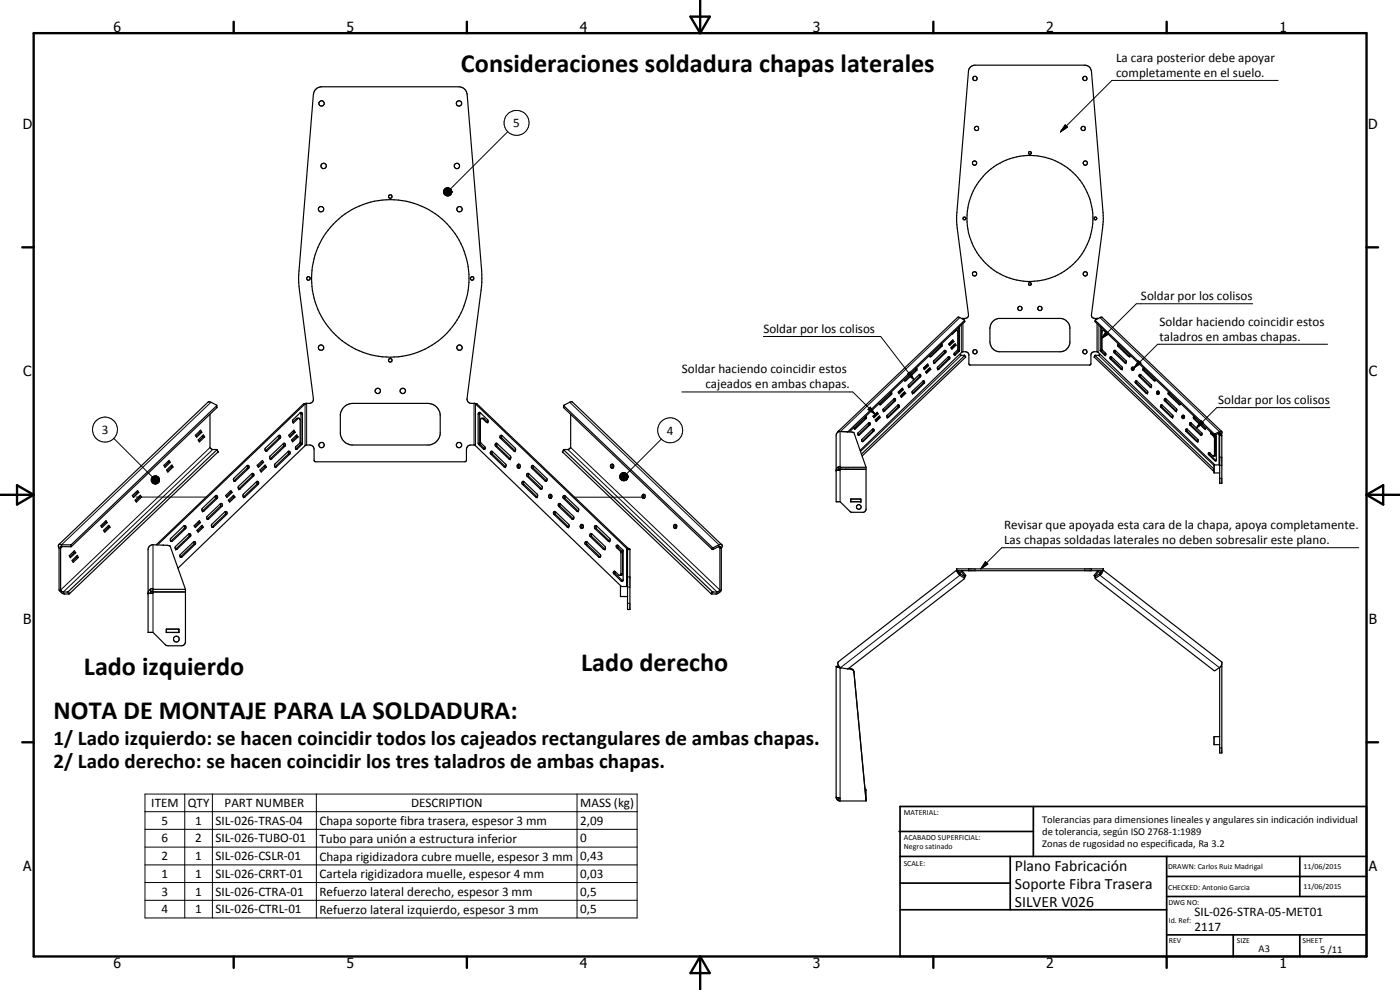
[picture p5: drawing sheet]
<svg xmlns="http://www.w3.org/2000/svg" width="420mm" height="297mm" viewBox="0 0 420 297" stroke-linecap="round" stroke-linejoin="round" font-family="sans-serif">
<g fill="none" stroke="#000" stroke-width=".3">
<path d="M152.4 39.5l-17.2 17.2M319.7 37.5l.7 .6-2.1 1.5zM383.6 24.1h-49.9l-15.4 15.5M133.1 57.4l2.5 .2-2.5 .1zM133.1 57.7l2.5-.1-2.5 .4zM133.1 57.6h2.5M133.1 57.1l2.5 .5-2.5-.2zM133.1 58l2.5-.4-2.3 .6zM133.3 56.9l2.3 .7-2.5-.5zM133.3 58.2l2.3-.6-2.2 .8zM133.4 56.7l.2-.2 2 1.1zM133.4 56.7l2.2 .9-2.3-.7z"/>
<path d="M133.4 58.4l2.2-.8-2 1zM133.6 56.5l.3-.1 1.7 1.2zM133.6 58.6l2-1-1.7 1.1zM133.9 56.4l.2-.1 1.5 1.3zM133.9 58.7l1.7-1.1-1.5 1.2zM134.1 56.3h.3l1.2 1.3zM134.1 58.8l1.5-1.2-1.2 1.2zM134.4 56.3l1.2 1.3zM134.7 56.4l.9 1.2zM134.9 56.5l.7 1.1zM135.2 56.6l.4 1zM135.3 56.8l.3 .8z"/>
<path d="M135.5 57l.1 .6zM135.6 57.6l-.9 1.2h-.3zM135.6 57.6l-.9 1.2zM135.6 57.6l-.7 1.1zM135.6 57.6l-.4 .9zM135.6 57.6l-.3 .7zM135.6 57.6l-.1 .5zM135.6 57.6l-.1 .2zM286.8 99.2h.1M287.9 98.1h.1M288.1 95.3l-35.8 34.2M288.6 97.4v8.3"/>
<path d="M289 95.5v.3M289 97.1v8.4M289.4 96.2l.1 .4M328.7 96.2v.4M329.2 95.5v.3M329.2 97.1v8.4M329.6 97.4v8.3M330.1 95.3l35.9 34.2-.1 .4M330.2 98.1h.1M331.2 99.2h.2M332 99.5l.7 .7-2.2 1.4zM376 91.1h-35l-10.5 10.5"/>
<path d="M204.6 117.6h51.3l6.7 6.7M229.1 101h35.2l10 12.9M267.2 118.4h.3M271.6 114.2h.3M272.4 112.3l.7-.7 1.2 2.3zM272.7 116.1h.4M273.8 118h.4M274.7 111.1h.4M275.9 113.1h.4M277 115h.4M279.1 106.9h.4M280.3 108.8h.4"/>
<path d="M281.4 110.7h.4M282.3 103.9h.3M283.4 105.8h.4M284.6 107.7h.3M286.4 106.5h.4M287.5 105.4h.4M287.6 105.1h.4M288.5 106.6l-30.2 28.9M289.5 106.7l.3 .5M328.7 106.7l-.2 .5M329.7 106.6l34.7 33.1M330.2 105.1h.3"/>
<path d="M330.3 105.4h.4M331.4 106.5h.4M332.1 100h.2M333.2 107.7h.4M334.4 105.8h.4M335.5 103.9h.4M336.4 110.7h.4M337.5 108.8h.4M338.7 106.9h.3M340.8 115h.4M341.7 108.3l.7 .7-2.1 1.4zM342 113.1h.3"/>
<path d="M343.1 111.1h.4M343.9 118h.4M345.1 116.1h.4M346.2 114.2h.4M350.7 118.4h.4M398.4 103.3h-51l-7.1 7.1M34.2 131.5l11.6 11.6M63 134.3l-44.8 42.7M63.3 120.7l-44.8 42.7M63.8 134.9l-44.8 42.7 .4 .6M65 121.8l.1 .5M65.1 135l.3 .6"/>
<path d="M79.7 135.3h.5M81.1 137.7h.5M83.6 131.5h.5M85 133.9h.5M86.5 136.3h.4M88.8 134.7h.4M89 125.6h.4M90.1 133.4h.5M90.3 133h.5M90.3 124.2h.5M91.6 121.2v12.5M92 121v12.5"/>
<path d="M142.3 121v12.5M142.7 121.2v12.5M143.5 133h.5M143.5 124.2h.5M143.7 133.4h.4M144.8 125.6h.5M145.1 134.7h.4M146 126.7h.4M147.3 136.3h.5M148.7 133.9h.5M150.2 131.5h.5M152.7 137.7h.5"/>
<path d="M154.1 135.3h.5M169.2 135l-.3 .6M169.2 121.8v.5M170.4 134.9l44.8 42.7-.3 .6M171 120.7l44.8 42.7-.1 .6M171.3 134.3l44.8 42.7M198.5 131.7l-10.4 10.5M252.1 129.5v10.5M252.2 129.5h.1M252.3 129.5l2.1 .1M254.4 129.5v.1M254.4 129.6h.1"/>
<path d="M254.5 129.5v.1M256.4 128.6h.4M257.6 130.5h.3M258.7 132.5h.4M259.6 125.6h.3M260.5 122.9l.7-.7 1.4 2.1zM260.7 127.5h.4M261.2 122.2l1.4 2.1-2.1-1.4zM261.9 129.4h.3M264 121.4h.4M265.1 123.3h.4M266.3 125.2h.3"/>
<path d="M268.3 120.3h.4M269.4 122.2h.4M348.4 122.2h.4M349.5 120.3h.4M351.6 125.2h.3M352.7 123.3h.3M353.9 121.4h.3M355.9 129.4h.4M357.1 127.5h.4M358.2 125.6h.4M359.1 132.5h.4M360.2 130.5h.4"/>
<path d="M360.5 126.2l.7 .8-2.1 1.4zM361.4 128.6h.4M362.7 136.4h.4M363.5 130.2h.3M364.4 131.1h.3M364.4 130.1l-.1 .5M364.5 136.4h.3M364.5 131.4h.3M364.5 138.2h.4M364.6 130.2v.4M365.8 130l.4 .3M365.8 130.3v9.2"/>
<path d="M366 139.6h.7M366 137.2h.7M399.1 122.3h-33.9l-6.1 6.1M40.9 149.1h20.9M45.4 143.9l2.5 .1-2.5 .1zM45.4 144.1l2.5-.1-2.5 .4zM45.4 144h2.5M45.4 143.6l2.5 .4-2.5-.1zM45.4 144.4l2.5-.4-2.4 .7zM45.5 143.4l2.4 .6-2.5-.4zM45.5 144.7l2.4-.7-2.2 .9zM45.7 143.1l.2-.1 2 1z"/>
<path d="M45.7 143.1l2.2 .9-2.4-.6zM45.7 144.9l2.2-.9-2 1zM45.9 143l.3-.2 1.7 1.2zM45.9 145l2-1-1.7 1.2zM46.2 142.8h.2l1.5 1.2zM46.2 145.2l1.7-1.2-1.5 1.2zM46.4 142.8l.3-.1 1.2 1.3zM46.4 145.2l1.5-1.2-1.2 1.2zM46.7 142.7l.2 .1 1 1.2zM46.9 142.8l1 1.2zM47.2 142.9l.7 1.1zM47.4 143l.5 1z"/>
<path d="M47.6 143.3l.3 .7zM47.7 143.5l.2 .5zM47.9 144l-1 1.2h-.2zM47.9 144l-1 1.2zM47.9 144l-.7 1.1zM47.9 144l-.5 .9zM47.9 144l-.3 .8zM47.9 144l-.2 .5zM47.9 144l-.1 .3zM55.2 158.6h.5M60.7 153.3h.5M62.2 155.7h.4"/>
<path d="M63.6 158.1h.5M64.3 149.1h.5M64.7 149.6h.5M66.1 151.9h.5M67.6 154.3h.4M70.2 144.3h.5M71.7 146.7h.4M73.1 149.1h.4M74.2 140.5h.4M75.6 142.9h.4M77 145.3h.5M82.5 140h.5"/>
<path d="M151.2 140h.5M156.8 145.3h.5M158.2 142.9h.5M159.6 140.5h.5M160.7 149.1h.5M162.1 146.7h.5M163.6 144.3h.4M166.2 154.3h.5M167.7 151.9h.4M169.1 149.6h.5M169.4 149.2h.6M170.2 158.1h.4"/>
<path d="M171.6 155.7h.5M172.4 149.2h21M173 153.3h.5M178.6 158.6h.4M186 142.9l2.5 .1-2.5 .2zM186 143.2l2.5-.2-2.5 .4zM186 143h2.5M186 142.6l2.5 .4-2.5-.1zM186 143.4l2.5-.4-2.4 .7zM186.1 142.4l2.4 .6-2.5-.4zM186.1 143.7l2.4-.7-2.2 .9zM186.3 142.2l.2-.2 2 1z"/>
<path d="M186.3 142.2l2.2 .8-2.4-.6zM186.3 143.9l2.2-.9-2 1.1zM186.5 142l.2-.1 1.8 1.1zM186.5 144.1l2-1.1-1.8 1.2zM186.7 141.9l.3-.1 1.5 1.2zM186.7 144.2l1.8-1.2-1.5 1.3zM187 141.8h.3l1.2 1.2zM187 144.3l1.5-1.3-1.2 1.3zM187.3 141.8l1.2 1.2zM187.5 141.9l1 1.1zM187.8 141.9l.7 1.1zM188 142.1l.5 .9z"/>
<path d="M188.2 142.3l.3 .7zM188.3 142.5l.2 .5zM188.5 143l-1 1.2-.2 .1zM188.5 143l-1 1.2zM188.5 143l-.7 1.1zM188.5 143l-.5 1zM188.5 143l-.3 .8zM188.5 143l-.2 .6zM188.5 143l-.1 .3zM251.6 140.8h.5M251.6 140.1l-.1 1M252.1 141.1v9.4"/>
<path d="M252.7 140.8h.1M253.9 140.8h.1M364.3 140.7l-.3 .5M364.4 141.1l-.1 .2M366 143.5h.7M18.7 164l-.5 .5M20.2 177.6l.4 .6M20.6 177.5l.3 .6M21.2 163.5v.5M21.4 163.4l.1 .6M45.2 176.7v1.3M45.3 177.6h.6"/>
<path d="M45.9 163.4v13.2M45.9 178v11.7M51.3 162.3h.5M52.7 164.8h.5M54.1 167.1h.5M56.7 161h.4M58.1 163.4h.4M175.7 163.4h.5M177.1 161h.5M179.7 167.1h.4M181 164.8h.6M182.5 162.3h.5"/>
<path d="M184.2 172.2h.5M185.1 164.3h.4M186.2 165.4h.4M186.3 172.1h.5M186.3 165.8h.5M186.4 174.3h.5M188 164.5v11.5M188.3 176.1h.7M188.3 173.1h.7M213.7 177.5l-.4 .6M213.8 164.3l-.1 .5M214 177.6l-.4 .6"/>
<path d="M214.1 164.3l-.1 .5M215.5 164l.6 .5M287.2 170.7v.5M288.2 172.1l-.1 .5-35.8 27.7M289.5 173l-.1 .4M289.8 172.6l-.3 .2M290.6 170.7v.5M292.6 170.7v.5M295.7 168.5l.7 .7-2.1 1.5zM325.5 170.7v.5M327.6 170.7v.5M328.5 172.6l.2 .2"/>
<path d="M328.7 173l.1 .4M330 172.1l.1 .5 35.9 27.7M331 170.7v.5M407.8 164.3h-107.2l-6.3 6.4M188.3 181h.7M252.1 200.3v39.1M252.2 200.3h.1M252.3 200.3l.2 .1M255.4 200.7v.1M256.3 201.5v.2M43.5 238.3h147.7v37.1h-147.7zM55.4 238.3v37.1"/>
<path d="M63.7 238.3v37.1M94.9 238.3v37.1M173.2 238.3v37.1M251.5 239.4l.1 .8M366 224.4h.7M43.5 243.5h147.7M43.5 248.8h147.7M43.5 254.2h147.7M43.5 259.5h147.7M43.5 264.8h147.7M43.5 270.1h147.7"/>
<circle cx="155" cy="36.9" r="3.7"/>
<circle cx="31.5" cy="128.9" r="3.7"/>
<circle cx="201.1" cy="129.1" r="3.8"/>
</g>
<g fill="none" stroke="#000" stroke-width=".35">
<path d="M286.8 99.1l.6 .3v5.5l-1 1v.6M287.1 99.1l-1.4 1.1M287.6 98.3v6.9l-1.2 1.3M288 98v7.2l-1.3 1.4-.3-.1M288.7 95.5l1.4-.1 .5-.5v-.5l-3.3-26-.2-3.7 3.5-43.3a2.01 2.01 0 0 1 1.7-1.8h33.6a2.11 2.11 0 0 1 1.7 1.8l3.5 44.2-3.5 28.8 .1 .7 .4 .3 1.4 .1M288.9 95.5l-.2 .1M289.5 96l-2-.8-36 34.3M289.5 96l-35 33.5M289.5 96.1v.4M289.5 96.5l-34.6 33.1M289.5 96.5h.1M298 96.4l.6-.5 1.1-.4h18.8a3.1 3.1 0 0 1 2.6 2.7v4.7a3.2 3.2 0 0 1-2.6 2.6h-18.8a3 3 0 0 1-2.6-3v-4.3l.4-1.2z"/>
<path d="M328.7 96.1v.5l35.6 34h.3l1.4-.8 .3 .2-.1 .3M328.7 96l2-.8 35.9 34.3M328.7 96l35.7 34.1 2.1-.7 .2 .2-.1 .7M329.3 95.5l.2 .1M330.2 98v7.2l1.3 1.4 .3-.1M330.5 98.3v6.8l1.3 1.4M331.2 99.1l1.2 1M331.4 99.1h-.5l-.2 .4v5.4l1.1 1v.6M267.2 117.9v.5l-3.2 3M267.4 117.6l.2 .3-.1 .5-3.1 3h-.4l-.1-.3M268.3 119.6l.1 .6-3.3 3.1M269.6 117.6l1.2-1.1 .3 .4-1.2 1.3z"/>
<path d="M270.4 116.9h.7M270.4 116.9l-.8 .8M270.4 116.9h.1M270.6 116.7l.2 .2-1.1 1M271.3 117.8l.1 .2-1 1M271.8 118h-.8l-.8 .8M271.8 118l-.3-.4-1.3 1.2M271.8 118l-1.3 1.3-.3-.5M272.7 115.4l3.2-3h.4v.7l-3.2 3-.4-.1zM274.8 110.6l-.1 .5-3.1 3.1M275 110.4l.1 .7-3.2 3.1h-.3l-.2-.4M275.9 112.4v.7l-3.2 3"/>
<path d="M277 114.3h.4v.7l-3.2 3h-.3M277 114.3v.7l-3.2 3M277 114.3l-3.2 3.1 .1 .6M277.9 109.7h.8M277.9 109.6v.1M277.9 109.7l-.8 .7M278.2 109.5l.1 .2-1 1M278.6 110.8h.1M278.6 110.8h.7M278.6 110.8l-.8 .7M278.7 109.7l-1.3 1.2-.3-.5M278.7 109.7l-.3-.5-1.3 1.2"/>
<path d="M278.8 110.6l.2 .2-1.1 1M279.3 110.8l-.3-.4-1.2 1.1M279.3 110.8l-1.2 1.2-.3-.5M281.4 110.1l3.2-3h.4l-.1 .6-3.1 3h-.4zM282.4 103.4l-.1 .5-3.2 3M282.6 103.2l.2 .3-.2 .4-3.1 3-.3 .1-.2-.4M283.4 105.2h.4v.6l-3.1 3-.4 .1M283.4 105.2l-3.2 3.1 .1 .6M283.4 105.2v.6l-3.1 3M284.6 107.1v.6l-3.2 3M285.4 104.3l1.3-1.2 .2 .5-1.2 1.2zM285.5 102.5h.8"/>
<path d="M285.5 102.4v.1M285.5 102.5l-.8 .8M285.7 102.2l.2 .3-1 1M286.2 103.5v.1M286.2 103.6h.7M286.2 103.6l-.8 .8M286.3 102.5l-.3-.5-1.3 1.2M286.3 102.5l-1.3 1.2-.3-.5M286.4 106.5h.1M286.4 103.3l.1 .3-1 1M288 106.3l.4 .3h1.1M289.5 106.6l-31 29.7"/>
<path d="M289.5 106.6l.3 .5M289.8 107.1h.1M289.8 107.1l-31.1 29.7M328.4 107.1h.1M328.4 107.1l36 34.2M328.7 106.6v.1M328.7 106.7h.1M328.7 106.6l-.3 .5M328.7 106.7l35.6 34M330.2 106.3l-.4 .3h-1.1M333.2 107.1h.4l3.2 3v.6h-.4l-3.2-3zM333.6 107.1v.6l3.2 3"/>
<path d="M334.3 105.2l.4-.1 3.3 3.2v.4l-.5 .1-3.1-3zM334.8 105.2v.6l3.1 3M335.6 103.2l-.2 .3 .1 .4 3.2 3 .3 .1 .2-.4M335.8 103.4l.1 .5 3.1 3M340.1 110.2l-.5 .1-.1 .5 .4 .3 .4-.3M340.1 110.2l-.2 .2 .2 .6M340.1 110.2l.2 .2M340.3 110.4v.4M341.2 114.3h-.4v.7l3.1 3h.4M341.2 114.3l3.2 3.1-.1 .6M341.2 114.3v.7l3.1 3M341.9 112.4h.4l3.3 3.1v.5l-.5 .1-3.1-3z"/>
<path d="M342.3 112.4v.7l3.2 3M343.2 110.4l-.2 .6 3.2 3.2h.4l.1-.4M343.4 110.6v.4l3.2 3.2M347.7 117.4l-.2 .2 .2 .7M347.7 117.4h-.4l-.2 .3 .2 .6h.4M347.7 117.4l.2 .6M347.9 118l-.2 .3M347.9 117.6v.4M349.5 119.7l.4-.1 3.2 3.1-.1 .7h-.2l-3.3-3.2zM349.9 119.6l-.1 .6 3.2 3.1M350.8 117.6l-.2 .4 .1 .4 3.2 3.1 .4-.4M351 117.9l.1 .5 3.1 3"/>
<path d="M49.2 139.6l1.5-1.5 .4 .6-1.6 1.6zM50.4 138.4l.2 .3M50.6 138.7h.5M50.6 138.7l-1.3 1.3M51.3 139.8l.2 .3M58.6 130.6l1.6-1.5 .4 .6-1.6 1.5zM59.5 132l1.5-1.5 .4 .6-1.6 1.5zM59.9 129.4l.2 .3M60.1 129.7h.5M60.1 129.7l-1.3 1.2M60.7 130.8l.2 .3M60.9 131.1h.5"/>
<path d="M60.9 131.1l-1.3 1.2M63 124.3v10l.5 .5 1.6 .1M65.1 121.7v.6l-43.7 41.7h-2.8M65.1 121.7l-1.8-1-.9-.1-44.8 42.8M65.1 121.7l-43.8 41.8-2.8-.1M65.1 134.9l-44.6 42.6-1.5 .1-.8-.6M65.1 134.9l.3 .7-44.5 42.5h-1.9l-1.3-1.1M74.2 139.7v.7l-4 3.9M77.2 139.6l1.6-1.5 .3 .6-1.6 1.6zM78.5 138.4l.1 .3M78.6 138.7l-1.2 1.3M78.6 138.7h.5"/>
<path d="M79.3 139.8l.2 .3M79.7 134.5l3.9-3.8a.48 .48 0 0 1 .6 .2 .48 .48 0 0 1-.1 .6l-4.1 3.8-.5-.2zM79.7 135.3h.1M81 136.9l4-3.8a.46 .46 0 0 1 .7 .2 .46 .46 0 0 1-.2 .6l-3.9 3.8-.5-.1zM83.6 130.7l.2 .2-.2 .6-3.9 3.8M85 133.1l.2 .4-.2 .4-3.9 3.8M86.5 135.5l.2-.1 .4 .2-.2 .7-3.9 3.7h-.5M86.5 135.5l.1 .2-.1 .6-4 3.7M86.5 135.5l-4 3.7v.8M86.6 130.6l1.6-1.5 .4 .6-1.6 1.5zM87.5 132l1.6-1.5 .3 .6-1.6 1.5zM88 129.4l.1 .3"/>
<path d="M88.1 129.7l-1.3 1.2M88.1 129.7h.5M88.8 130.8l.2 .3M89 131.1l-1.3 1.2M89 131.1h.4M89.7 125.5h-.6l-1.3 1.2M90.1 123.8l.4-.1 .3 .4v9l-1.7 1.7-.4-.1v-.6l1.4-1.4v-6.8l-.5-.4-1.6 1.5-.2-.3M90.1 123.8l.2 .4v8.8l-1.6 1.7M90.1 123.8l-2.2 2.1-.1 .8M91.1 121.2l2-.2 .7-.4 .3-.7-4.2-32.9-.3-3.4 4.5-55.3a2.55 2.55 0 0 1 2.5-2.3h41.1a2.55 2.55 0 0 1 2.5 2.3l4.4 53v3.5l-4.4 35.1 .3 .7 .7 .4 2 .2M91.1 121.2h.5M91.1 121.2l-44.2 42.3"/>
<path d="M91.6 121.2l-44.3 42.3M91.9 121l-.3 .2M103.1 122.3l1-.8 1.8-.5h22.5a3.7 3.7 0 0 1 3.7 3.3v5.9a3.8 3.8 0 0 1-3.3 3.3h-23.4a3.9 3.9 0 0 1-3.3-3.3v-5.9zM142.4 121l.3 .2M142.7 121.2l45.3 43.3M142.7 121.2h.5M143.2 121.2l45.3 43.3M143.7 123.8h.4l2.2 2.1a.41 .41 0 0 1 .2 .6 .41 .41 0 0 1-.5 .2l-1.3-1.2-.4 .2-.1 6.8 .1 .5 1.1 1a.41 .41 0 0 1 .2 .5 .41 .41 0 0 1-.5 .2l-1.4-1.3-.2-.4v-8.8zM144.1 123.8l-.1 9.3 1.5 1.6M144.6 125.5h.6l1.2 1.2M147.3 135.5h.5l4 3.9-.1 .7-.5-.1-3.9-3.7-.2-.3zM147.8 135.5l-.2 .4 .2 .4 3.9 3.7"/>
<path d="M148.7 133.1h.5l4 3.7a.49 .49 0 0 1 .1 .6 .49 .49 0 0 1-.6 .3l-4-3.8zM149.2 133.1l-.2 .2 .2 .6 4 3.8M150.1 130.7h.6l3.9 3.8v.7l-.5 .1-4-3.9zM150.7 130.7l-.2 .7 4.1 3.9M155.4 139.4a.53 .53 0 0 1 .7 .2 .53 .53 0 0 1-.1 .7 .53 .53 0 0 1-.8-.2zM155.9 139.3l-.3 .5 .3 .7M159.6 139.7h.5l3.9 3.8a.45 .45 0 0 1 .2 .6 .45 .45 0 0 1-.6 .2l-4-3.8-.1-.2zM160.1 139.7l-.1 .7 4 3.9M169.2 134.9l44.6 42.6 1.4 .1 .9-.6M169.2 134.9l-.3 .7 44.6 42.6M169.2 121.7v.6l44.5 42.5 .2 .1 2-1 .3 .2-.1 .4M169.2 121.7v.1"/>
<path d="M169.2 121.7l1.9-1.1h.6l44.9 42.8M169.2 121.8l44.6 42.5 2.2-.9h.6M169.2 121.8h.1M171.3 124.3v10l-.7 .5-1.4 .1M183.9 139.3l-.2 .5 .2 .7M251.5 129.5h.7M251.5 129.5l-.1 .2M252.2 129.5l-.8 .2-.5 .9v19.9h1.2l3.2 3.2 4.1-.1 .5-.6v-12.2h-7.8M252.5 129.5h2M254.4 129.6l1.9 .2 3.6 10.4M257.5 130l3.2-3.1 .5 .1-.1 .4-3.2 3.1a.37 .37 0 0 1-.4-.1 .37 .37 0 0 1 0-.4zM257.6 130.5l-.1 .1"/>
<path d="M258.1 135.1l30.8-29.6a1.67 1.67 0 0 1 1.8 .6l.1 3 .3 .4h36l.3-.4v-2.5l.2-.7a1.71 1.71 0 0 1 1.9-.3l35.1 33.9M258.6 131.9l3.2-3.1 .5 .1v.4l-3.2 3.2-.5-.1zM258.7 132.5h.1M259.7 125.1l-.1 .5-3.2 3M259.8 124.9l.2 .6-3.2 3.1-.4 .1-.1-.4M260.7 126.9v.6l-3.1 3M261.9 128.8v.5l-3.2 3.2M262 124.9l1.3-1.2 .3 .5-1.3 1.1zM262.7 126l1.2-1.2 .3 .5-1.2 1.2zM262.8 124.2h.8M262.8 124.1v.1M262.8 124.2l-.8 .7"/>
<path d="M263 123.9l.2 .3-1 .9M263.7 125l.2 .3-1.1 .9M264 121.4h.1M264.2 125.3h-.7l-.8 .7M265.1 122.7l3.3-3.2 .4 .3-.1 .5-3.2 3h-.4zM266.3 124.6l3.1-3.1 .4 .1v.6l-3.2 3a.37 .37 0 0 1-.4-.1 .37 .37 0 0 1 .1-.5zM269.4 121.5v.7l-3.1 3M348.4 121.5h.4l3.1 3.1v.7h-.3l-3.2-3.1zM348.8 121.5v.7l3.1 3M354.2 121.4h.1M355.2 124.6l-.2 .4 .2 .5M355.3 124.6h-.4l-.2 .5 .2 .4h.4"/>
<path d="M355.3 124.6l.2 .5-.2 .4M355.4 124.9v.4M355.9 128.8l.4-.1 3.3 3.2-.2 .6h-.3l-3.2-3.1zM356.3 128.8v.6l3.2 3.1M357.2 126.8h.2l3.2 3.1a.37 .37 0 0 1 .1 .5 .37 .37 0 0 1-.5 .1l-3.1-3zM357.5 126.9v.6l3.1 3M358.3 124.9l-.1 .7 3.2 3h.4M358.6 125.1v.5l3.2 3M360.6 130.5v.1M361.9 128.3l-.1 .3M362.7 136h.3M363.1 135.9l-.1 .5 1.9 1.8"/>
<path d="M363.4 129.7v.4l1.1 1.3v5l-.3 .4M363.7 130l1.1 1.2v5.4l-.2 .2h-.5l-1.1-1-.3 .2M364.7 130.5l.3 .4v7.1l-.1 .2h-.4l-1.8-1.8v-.4M365.6 130.1l.2 .2M365.8 130l.4 .3M365.8 130.3l.2 .3v14.4h.7v-14.4M365.8 130.3h.8M366 130.6h.7M366 139.5h-1.6v2.4h1.6M366.2 130.3l.4 .3M366.5 130.5h.1M366.6 130.3v.2"/>
<path d="M366.6 130.6h.1M30.3 157.7l1.5-1.5 .4 .6-1.6 1.5zM31.1 159.1l1.6-1.5 .3 .6-1.6 1.5zM31.5 156.5l.2 .3M31.7 156.8h.5M31.7 156.8l-1.3 1.2M32.3 157.9l.2 .3M32.5 158.2h.5M32.5 158.2l-1.2 1.2M39.7 148.7l1.6-1.5 .3 .5-1.5 1.6zM40.5 150.1l1.6-1.5 .4 .5-1.6 1.6zM41 147.4l.2 .3"/>
<path d="M41.2 147.7h.4M41.2 147.7l-1.3 1.3M41.8 148.8l.2 .3M42 149.1h.5M42 149.1l-1.3 1.3M50 141l1.6-1.5 .3 .6-1.5 1.5zM51.5 140.1h.4M51.5 140.1l-1.3 1.3M55.2 157.8l-3.9 3.7v.8M55.2 157.8a.5 .5 0 0 1 .6 .2 .5 .5 0 0 1-.1 .6l-3.9 3.7h-.5M55.2 157.8l.2 .4-.2 .4-3.9 3.7M58.2 157.7l1.6-1.5 .4 .6-1.6 1.5z"/>
<path d="M59.1 159.1l1.6-1.5 .3 .6-1.5 1.5zM59.6 156.5l.1 .3M59.7 156.8l-1.2 1.2M59.7 156.8h.5M60.4 157.9l.2 .3M60.6 158.2l-1.3 1.2M60.6 158.2h.4M60.7 152.5l4-3.7a.48 .48 0 0 1 .6 .1 .48 .48 0 0 1-.1 .7l-4.1 3.8-.5-.2zM62 155.1l4.1-3.9a.45 .45 0 0 1 .6 .1 .45 .45 0 0 1-.1 .6l-4 3.8a.44 .44 0 0 1-.5-.1 .44 .44 0 0 1-.1-.5zM64.7 148.8l.1 .2-.1 .6-4 3.7M66.1 151.1l.1 .7-4 3.9M67.5 153.5h.3l.3 .2-.1 .6-3.9 3.8h-.5"/>
<path d="M67.5 153.5l-3.9 3.8v.8M67.6 153.5l.1 .4-.1 .4-4 3.8M67.7 148.7l1.6-1.5 .4 .5-1.6 1.6zM68.5 150.1l1.6-1.5 .4 .5-1.6 1.6zM69 147.4l.2 .3M69.2 147.7l-1.3 1.3M69.2 147.7h.5M69.8 148.8l.3 .3M70.1 149.1l-1.4 1.3M70.1 149.1h.4M70.2 143.5l3.9-3.8 .3-.1 .3 .3-.1 .6-3.9 3.8a.46 .46 0 0 1-.6-.2 .46 .46 0 0 1 .1-.6zM70.2 144.3h.1"/>
<path d="M71.6 145.9l4-3.8 .5 .1v.6l-4.3 4-.4-.5zM73.1 148.3l3.9-3.8a.48 .48 0 0 1 .6 .2 .48 .48 0 0 1-.1 .6l-4.1 3.8-.5-.2zM75.6 142.1l.2 .4-.2 .4-3.9 3.8M77 144.5l.2 .3-.2 .5-3.9 3.8M78 141l1.6-1.5 .4 .6-1.6 1.5zM79.5 140.1h.5M79.5 140.1l-1.3 1.3M156.7 144.6l.6-.1 3.9 3.8a.49 .49 0 0 1 .1 .6 .49 .49 0 0 1-.6 .2l-4-3.9zM157.3 144.5l-.2 .7 4.1 3.9M158.1 142.3l.6-.2 3.9 3.8a.48 .48 0 0 1 .1 .6 .48 .48 0 0 1-.6 .2l-3.9-3.8zM158.7 142.1v.8l3.9 3.8M164 144.3h.1"/>
<path d="M165.4 148.4l-.3 .4 .3 .7M165.4 148.4l-.3-.1a.67 .67 0 0 0-.5 .6 .67 .67 0 0 0 .4 .6h.4M165.4 148.4l.2 .4-.2 .7M166.2 153.6l.5-.1 3.9 3.8a.46 .46 0 0 1 .2 .6 .46 .46 0 0 1-.6 .2l-4-3.8zM166.7 153.5l-.2 .4 .2 .4 3.9 3.8M167.6 151.2l.5-.1 4 3.8a.46 .46 0 0 1 .1 .7 .46 .46 0 0 1-.6 .1l-3.9-3.8zM168.1 151.1v.7l4 3.9M169.1 148.8h.5l3.9 3.7a.47 .47 0 0 1 .2 .6 .47 .47 0 0 1-.7 .2l-4-3.9zM169.6 148.8l-.2 .3 .2 .5 3.9 3.7M174.8 157.4l-.2 .5 .2 .6M178.5 157.8h.5l4 3.7a.46 .46 0 0 1 .1 .6 .46 .46 0 0 1-.6 .2l-3.9-3.7zM179 157.8l-.2 .4 .2 .4 4 3.7"/>
<path d="M193.4 148.4l-.3 .4 .3 .7M202.3 157.4h.2a.6 .6 0 0 1 .6 .6 .6 .6 0 0 1-.7 .5l-.3-.4zM202.8 157.4l-.2 .5 .2 .6M251.2 140.4l.9-.4v1.1h-1.2zM252.1 140.2h7.8M252.1 140.5l-.4 .3-.2 .3M252.3 140.8h.1M252.5 140.8h.1M253.7 140.8h-.1M253.8 140.8h-.1M254.6 140.8h-.1M255.3 149.7h3v.8h-3z"/>
<path d="M259.9 140.2v.6h-7.8M364.3 140.7l.1 .1M17.6 163.4h.9M17.6 163.4l-.1 .5 .2 .6M17.7 164.5h.5M17.7 177h.5M17.7 164.5v12.5M18.2 164.5v12.5M18.5 163.4l.1 .6M18.6 164h-.5l.1 .5M20.8 166.8l1.5-1.6 .4 .7-1.6 1.4zM21.6 168.1l1.6-1.5 .3 .7-1.5 1.4z"/>
<path d="M22 165.5l.3 .4M22.3 165.9h.4M22.3 165.9l-1.3 1.1M22.9 166.9l.2 .4M23.1 167.3h.4M23.1 167.3l-1.3 1.1M44.8 177l1.1-.4v1.4h-1.5zM44.9 163.9l.7-.5 4.7 .2 .7 .2 4.7 13v15.9l-.8 1h-4.9l-4.1-4h-1.5v-24.8zM45.9 177.6h9.8M45.9 176.8h9.8M45.9 177.3l-.5 .2-.2 .5M46.1 177.6h-.1"/>
<path d="M48.9 163.6h.2M52.7 164l3.9-3.8a.46 .46 0 0 1 .7 .2 .46 .46 0 0 1-.2 .6l-3.9 3.8a.47 .47 0 0 1-.6-.2 .47 .47 0 0 1 .1-.6zM53.4 170.5l38.2-36.9 1.4-.1a1.3 1.3 0 0 1 1.3 1.3v3.4l.5 .4h44.7l.5-.4v-3.4a1.3 1.3 0 0 1 1.3-1.3l1.3 .1 43.9 42.4M54.1 167.1v.1M54.1 166.4l4-3.8h.5l.1 .5-.2 .3-3.9 3.7a.45 .45 0 0 1-.6-.1 .45 .45 0 0 1 .1-.6zM56.7 160.2v.8l-4 3.8M58.1 162.6l.1 .7-4.1 3.8M176.2 162.6l4 3.9v.6M176.2 162.6a.45 .45 0 0 0-.7 .1 .45 .45 0 0 0 .2 .7l4 3.7h.5M176.2 162.6l-.1 .7 4 3.8M177.1 160.2h.5l4 3.8 .1 .6-.2 .2h-.5l-3.9-3.8zM177.6 160.2l-.2 .2 .2 .6 4 3.8"/>
<path d="M180.1 167.1v.1M184.1 171.6v.5l2.3 2.2h.5M184.1 171.6h.5M184.6 171.6v.5l2.3 2.2M184.6 171.5v.1M184.9 163.7l.1 .6 1.3 1.4v6.6l-.2 .3M184.9 163.7h.5M185.4 163.7l.1 .6 1.3 1.4v6.6l-.2 .3h-.8l-1.2-1.1-.2-.1-.3 .2M185.5 163.7h-.6M185.5 163.7l1.5 1.5-.1 9.1M185.5 163.7h-.1M188 164.5l.3 .4"/>
<path d="M188 164.5h.5M188.3 164.9h.7M188.3 176h-2.1v3h2.1M188.5 164.5l.5 .3v18.1h-.7v-18M213.5 178.2h.1M216.1 164.5h.4M216.1 177h.4M216.1 164.5v12.5M216.5 177l-1 1.1-1.9 .1M216.5 164.5v12.5M216.6 163.4l.1 .5-.2 .6M287.1 170.7h44v.5h-44z"/>
<path d="M287.1 171.1l-35.5 27.4a1.3 1.3 0 0 0 .6 1.8M287.3 171.2l.6 1.3 1.6 1.1M287.8 171.2l.1 .7 1.6 1.1M288.5 171.5l1 1.5M288.5 171.2l.1 .2M288.6 171.4l-.7 .6M288.8 171.3l1 1.3-.3 .4M288.8 171.3l-.2 .1M289 171.2l-.2 .1M289.5 173.6l-35 27.1M289.5 173v.6M328.7 173.6l35.7 27.6 1.6-.9 .6-.7"/>
<path d="M328.7 173v.6M329.2 171.2l.2 .1M329.4 171.3l-1 1.3 .3 .4M329.4 171.3l.2 .1M329.6 171.4l.7 .6M329.6 171.2v.2M329.7 171.5l-1 1.5M330.4 171.2l-.1 .7-1.6 1.1M330.9 171.2l-.4 1.1-1.8 1.3M331.1 171.1l35.6 27.5-.1 1M49.9 188.8h3.8v1l-3.8-.1zM49.9 188.8v.9"/>
<path d="M53.7 188.8v.9M250.9 199.9v39.4l.4 .7 .7 .3h7.9M250.9 199.9h.9M250.9 199.9l1.2 .4M251.6 199.6l-.1 .4 .5 .1M366.3 199.9h.4M366.6 199.6l.1 .3M366.7 199.9v26h-.7v-25.6M252.5 200.4l2 .3M254.5 200.7l1.2 .2 .5 .6M254.7 200.5l1.2 .3 .4 .9M256.3 201.5l3.6 38.8"/>
<path d="M250.9 239.1l.7 .3M251.6 239.4l.5 .3M251.6 239.4h.5v.9M259.6 236.7l.3 .3v3.3M259.9 239.7h.1M366 221h-1.6v2.4h1.6"/>
<circle cx="96.5" cy="31" r=".8"/>
<circle cx="137.8" cy="31" r=".79"/>
<circle cx="292.6" cy="23.5" r=".65"/>
<circle cx="293.1" cy="38.6" r=".64"/>
<circle cx="325.1" cy="38.5" r=".64"/>
<circle cx="325.6" cy="23.5" r=".63"/>
<circle cx="97.1" cy="49.8" r=".81"/>
<circle cx="117.1" cy="59" r=".53"/>
<circle cx="137.1" cy="49.8" r=".81"/>
<circle cx="292.5" cy="48.9" r=".64"/>
<circle cx="309.1" cy="45.9" r=".42"/>
<circle cx="325.7" cy="48.9" r=".64"/>
<circle cx="96.3" cy="62.8" r=".81"/>
<circle cx="137.9" cy="62.7" r=".81"/>
<circle cx="289.4" cy="65.5" r=".42"/>
<circle cx="309.1" cy="65.5" r="18.9"/>
<circle cx="328.8" cy="65.5" r=".42"/>
<circle cx="92.6" cy="83.5" r=".53"/>
<circle cx="117.1" cy="83.5" r="23.6"/>
<circle cx="141.7" cy="83.5" r=".52"/>
<circle cx="292.5" cy="82.2" r=".63"/>
<circle cx="306.1" cy="92.5" r=".64"/>
<circle cx="309.1" cy="85.2" r=".43"/>
<circle cx="312.1" cy="92.5" r=".64"/>
<circle cx="325.7" cy="82.2" r=".65"/>
<circle cx="96.4" cy="104.3" r=".82"/>
<circle cx="113.4" cy="117.3" r=".79"/>
<circle cx="117.1" cy="108.1" r=".53"/>
<circle cx="120.9" cy="117.3" r=".81"/>
<circle cx="137.9" cy="104.3" r=".8"/>
<circle cx="292.6" cy="105.5" r=".62"/>
<circle cx="325.6" cy="105.5" r=".63"/>
<circle cx="96.5" cy="133.5" r=".8"/>
<circle cx="137.8" cy="133.5" r=".81"/>
<circle cx="183.8" cy="139.9" r=".58"/>
<circle cx="174.6" cy="158" r=".54"/>
<circle cx="193.2" cy="148.9" r=".56"/>
<circle cx="257.7" cy="152.1" r=".7"/>
<circle cx="52.9" cy="191.8" r=".88"/>
</g>
<g fill="#000">
<circle cx="271" cy="118" r=".18"/>
<circle cx="271.6" cy="114.2" r=".18"/>
<circle cx="272.7" cy="116.1" r=".18"/>
<circle cx="273.8" cy="118" r=".18"/>
<circle cx="279.1" cy="106.9" r=".18"/>
<circle cx="280.3" cy="108.8" r=".18"/>
<circle cx="281.4" cy="110.7" r=".18"/>
<circle cx="331.8" cy="106.5" r=".18"/>
<circle cx="336.8" cy="110.7" r=".18"/>
<circle cx="337.9" cy="108.8" r=".18"/>
<circle cx="339" cy="106.9" r=".18"/>
<circle cx="344.3" cy="118" r=".18"/>
<circle cx="345.5" cy="116.1" r=".18"/>
<circle cx="346.6" cy="114.2" r=".18"/>
<circle cx="65.5" cy="135.5" r=".18"/>
<circle cx="81.1" cy="137.7" r=".18"/>
<circle cx="146.4" cy="126.7" r=".18"/>
<circle cx="153.2" cy="137.7" r=".18"/>
<circle cx="154.6" cy="135.3" r=".18"/>
<circle cx="168.8" cy="135.5" r=".18"/>
<circle cx="256.4" cy="128.6" r=".18"/>
<circle cx="263.5" cy="125.3" r=".18"/>
<circle cx="265.1" cy="123.3" r=".18"/>
<circle cx="266.3" cy="125.2" r=".18"/>
<circle cx="351.9" cy="125.2" r=".18"/>
<circle cx="353" cy="123.3" r=".18"/>
<circle cx="359.5" cy="132.5" r=".18"/>
<circle cx="361.8" cy="128.6" r=".18"/>
<circle cx="363.4" cy="129.7" r=".18"/>
<circle cx="364.9" cy="138.2" r=".18"/>
<circle cx="366.6" cy="130.6" r=".18"/>
<circle cx="60.7" cy="153.3" r=".18"/>
<circle cx="71.7" cy="146.7" r=".18"/>
<circle cx="73.1" cy="149.1" r=".18"/>
<circle cx="82.5" cy="140" r=".18"/>
<circle cx="151.7" cy="140" r=".18"/>
<circle cx="161.2" cy="149.1" r=".18"/>
<circle cx="170.6" cy="158.1" r=".18"/>
<circle cx="173.5" cy="153.3" r=".18"/>
<circle cx="250.9" cy="141.1" r=".18"/>
<circle cx="258.3" cy="150.5" r=".18"/>
<circle cx="44.4" cy="178" r=".18"/>
<circle cx="52.7" cy="164.8" r=".18"/>
<circle cx="181.6" cy="164.8" r=".18"/>
<circle cx="183" cy="162.3" r=".18"/>
<circle cx="287.1" cy="171.2" r=".18"/>
<circle cx="287.1" cy="170.7" r=".18"/>
<circle cx="252.1" cy="200.3" r=".18"/>
</g>
<g fill="none" stroke="#000" stroke-width=".71">
<path d="M10.1 9.9h400v277.1h-400zM70.1 6.5v3.4M140.1 6.5v3.4M207.2 5h5.8l-2.9 4.9zM210.1 0v9.9M280.1 6.5v3.4M350.1 6.5v3.4M6.7 74.2h3.4M410.1 74.2h3.5M.1 148.5h10M5.1 145.6l5 2.9-5 2.9zM410.1 148.5h10"/>
<path d="M410.1 148.5l5-2.9v5.8zM6.7 222.7h3.4M410.1 222.7h3.5M70.1 287v3.4M140.1 287v3.4M210.1 287v10M210.1 287l2.9 5h-5.8zM280.1 287v3.4M350.1 287v3.4"/>
</g>
<g fill="none" stroke="#000" stroke-width=".51">
<path d="M269.8 249.5h40.3M270.1 242h140v45h-140zM270.1 257h140M303.2 257v16M310.1 242v15M350.1 257v30M390.1 257v12M270.1 265h33.1M270.1 273h80M350.1 269h60M350.1 263h60M350.1 280.5h60"/>
<path d="M370.1 280.5v6.5M390.1 280.5v6.5"/>
</g>
<g fill="#000">
<path d="M319.7 37.5l.7 .6-2.1 1.5zM135.5 57l.1 .6zM135.3 56.8l.3 .8zM135.2 56.6l.4 1zM134.9 56.5l.7 1.1zM134.7 56.4l.9 1.2zM134.4 56.3l1.2 1.3zM134.1 56.3h.3l1.2 1.3zM133.9 56.4l.2-.1 1.5 1.3zM133.6 56.5l.3-.1 1.7 1.2zM133.4 56.7l.2-.2 2 1.1zM133.4 56.7l2.2 .9-2.3-.7z"/>
<path d="M133.3 56.9l2.3 .7-2.5-.5zM133.1 58l2.5-.4-2.3 .6zM133.3 58.2l2.3-.6-2.2 .8zM133.4 58.4l2.2-.8-2 1zM133.6 58.6l2-1-1.7 1.1zM133.9 58.7l1.7-1.1-1.5 1.2zM134.1 58.8l1.5-1.2-1.2 1.2zM135.6 57.6l-.9 1.2h-.3zM135.6 57.6l-.9 1.2zM135.6 57.6l-.7 1.1zM135.6 57.6l-.4 .9zM135.6 57.6l-.3 .7z"/>
<path d="M135.6 57.6l-.1 .5zM135.6 57.6l-.1 .2zM332 99.5l.7 .7-2.2 1.4zM272.4 112.3l.7-.7 1.2 2.3zM341.7 108.3l.7 .7-2.1 1.4zM261.2 122.2l1.4 2.1-2.1-1.4zM360.5 126.2l.7 .8-2.1 1.4zM47.7 143.5l.2 .5zM47.6 143.3l.3 .7zM47.4 143l.5 1zM47.2 142.9l.7 1.1zM46.9 142.8l1 1.2z"/>
<path d="M46.7 142.7l.2 .1 1 1.2zM46.4 142.8l.3-.1 1.2 1.3zM46.2 142.8h.2l1.5 1.2zM45.9 143l.3-.2 1.7 1.2zM45.7 143.1l.2-.1 2 1zM45.7 143.1l2.2 .9-2.4-.6zM45.5 143.4l2.4 .6-2.5-.4zM45.4 144.4l2.5-.4-2.4 .7zM45.5 144.7l2.4-.7-2.2 .9zM45.7 144.9l2.2-.9-2 1zM45.9 145l2-1-1.7 1.2zM46.2 145.2l1.7-1.2-1.5 1.2z"/>
<path d="M46.4 145.2l1.5-1.2-1.2 1.2zM47.9 144l-1 1.2h-.2zM47.9 144l-1 1.2zM47.9 144l-.7 1.1zM47.9 144l-.5 .9zM47.9 144l-.3 .8zM47.9 144l-.2 .5zM47.9 144l-.1 .3zM188.3 142.5l.2 .5zM188.2 142.3l.3 .7zM188 142.1l.5 .9zM187.8 141.9l.7 1.1z"/>
<path d="M187.5 141.9l1 1.1zM187.3 141.8l1.2 1.2zM187 141.8h.3l1.2 1.2zM186.7 141.9l.3-.1 1.5 1.2zM186.5 142l.2-.1 1.8 1.1zM186.3 142.2l.2-.2 2 1zM186.3 142.2l2.2 .8-2.4-.6zM186.1 142.4l2.4 .6-2.5-.4zM186 143.4l2.5-.4-2.4 .7zM186.1 143.7l2.4-.7-2.2 .9zM186.3 143.9l2.2-.9-2 1.1zM186.5 144.1l2-1.1-1.8 1.2z"/>
<path d="M186.7 144.2l1.8-1.2-1.5 1.3zM187 144.3l1.5-1.3-1.2 1.3zM188.5 143l-1 1.2-.2 .1zM188.5 143l-1 1.2zM188.5 143l-.7 1.1zM188.5 143l-.5 1zM188.5 143l-.3 .8zM188.5 143l-.2 .6zM188.5 143l-.1 .3zM295.7 168.5l.7 .7-2.1 1.5z"/>
</g>
<path d="M133.1 57.4h2.5M45.4 143.8h2.5M186 142.8h2.5" fill="none" stroke="#000" stroke-width=".42"/>
<path d="M133.1 57.8h2.5M45.4 144.2h2.5M186 143.2h2.5" fill="none" stroke="#000" stroke-width=".38"/>
<g font-size="7.9">
<text x="138.3" y="21.5">Consideraciones soldadura chapas laterales</text>
<text x="25.2" y="202.6">Lado izquierdo</text>
<text x="174.4" y="201.4">Lado derecho</text>
<text x="16.1" y="215.7">NOTA DE MONTAJE PARA LA SOLDADURA:</text>
</g>
<g font-size="6.3">
<text x="16.1" y="223.4">1/ Lado izquierdo: se hacen coincidir todos los cajeados rectangulares de ambas chapas.</text>
<text x="16.1" y="230.5">2/ Lado derecho: se hacen coincidir los tres taladros de ambas chapas.</text>
</g>
<g font-size="4.7">
<text x="304.6" y="261.2">Plano Fabricación</text>
<text x="304.6" y="266.6">Soporte Fibra Trasera</text>
<text x="304.6" y="272">SILVER V026</text>
</g>
<g font-size="4.2">
<text x="34" y="9.6">6</text>
<text x="104" y="9.6">5</text>
<text x="174" y="9.6">4</text>
<text x="244" y="9.6">3</text>
<text x="314" y="9.6">2</text>
<text x="384" y="9.6">1</text>
<text x="6.8" y="38.7">D</text>
<text x="410.6" y="38.7">D</text>
<text x="7" y="112.9">C</text>
<text x="410.8" y="112.9">C</text>
<text x="7" y="187.1">B</text>
<text x="410.8" y="187.1">B</text>
<text x="7" y="261.4">A</text>
<text x="410.8" y="261.4">A</text>
<text x="34" y="290.4">6</text>
<text x="104" y="290.4">5</text>
<text x="174" y="290.4">4</text>
<text x="244" y="290.4">3</text>
<text x="314" y="290.4">2</text>
<text x="384" y="290.4">1</text>
</g>
<g font-size="3.9">
<text x="335" y="18.6">La cara posterior debe apoyar</text>
<text x="335" y="23.1">completamente en el suelo.</text>
<text x="154" y="38.1">5</text>
<text x="342.4" y="90.1">Soldar por los colisos</text>
<text x="229.1" y="99.9">Soldar por los colisos</text>
<text x="348" y="97.7">Soldar haciendo coincidir estos</text>
<text x="348" y="102.3">taladros en ambas chapas.</text>
<text x="204.6" y="112.1">Soldar haciendo coincidir estos</text>
<text x="211.7" y="116.5">cajeados en ambas chapas.</text>
<text x="365.6" y="121.3">Soldar por los colisos</text>
<text x="30.6" y="130.2">3</text>
<text x="200.1" y="130.4">4</text>
<text x="301.4" y="158.8">Revisar que apoyada esta cara de la chapa, apoya completamente.</text>
<text x="301.4" y="163.3">Las chapas soldadas laterales no deben sobresalir este plano.</text>
<text x="45.4" y="242.1">ITEM</text>
<text x="56.4" y="242.2">QTY</text>
<text x="67.4" y="242.1">PART NUMBER</text>
<text x="123.3" y="242.2">DESCRIPTION</text>
<text x="174.1" y="242.3">MASS (kg)</text>
<text x="48.5" y="247.4">5</text>
<text x="58.6" y="247.4">1</text>
<text x="64.7" y="247.5">SIL-026-TRAS-04</text>
<text x="95.9" y="247.6">Chapa soporte fibra trasera, espesor 3 mm</text>
<text x="174.1" y="247.5">2,09</text>
<text x="48.5" y="252.8">6</text>
<text x="58.6" y="252.8">2</text>
<text x="64.7" y="252.8">SIL-026-TUBO-01</text>
<text x="95.9" y="252.9">Tubo para unión a estructura inferior</text>
<text x="174.1" y="252.8">0</text>
<text x="48.5" y="258.1">2</text>
<text x="48.5" y="263.4">1</text>
<text x="58.6" y="258.1">1</text>
<text x="58.6" y="263.4">1</text>
<text x="64.7" y="258.1">SIL-026-CSLR-01</text>
<text x="64.7" y="263.4">SIL-026-CRRT-01</text>
<text x="95.9" y="258.2">Chapa rigidizadora cubre muelle, espesor 3 mm</text>
<text x="95.9" y="263.5">Cartela rigidizadora muelle, espesor 4 mm</text>
<text x="174.1" y="258.1">0,43</text>
<text x="174.1" y="263.4">0,03</text>
<text x="48.5" y="268.7">3</text>
<text x="58.6" y="268.7">1</text>
<text x="64.7" y="268.7">SIL-026-CTRA-01</text>
<text x="95.9" y="268.8">Refuerzo lateral derecho, espesor 3 mm</text>
<text x="174.1" y="268.7">0,5</text>
<text x="48.5" y="274">4</text>
<text x="58.6" y="274">1</text>
<text x="64.7" y="274.1">SIL-026-CTRL-01</text>
<text x="95.9" y="274.1">Refuerzo lateral izquierdo, espesor 3 mm</text>
<text x="174.1" y="274.1">0,5</text>
<text x="358.5" y="275">SIL-026-STRA-05-MET01</text>
<text x="358.5" y="279.4">2117</text>
</g>
<g font-size="3.1">
<text x="312.7" y="246.8">Tolerancias para dimensiones lineales y angulares sin indicación individual</text>
<text x="312.7" y="250.4">de tolerancia, según ISO 2768-1:1989</text>
<text x="312.7" y="254">Zonas de rugosidad no especificada, Ra 3.2</text>
<text x="377.7" y="285.6">A3</text>
<text x="396.2" y="285.9">5 /11</text>
</g>
<g font-size="2.4">
<text x="271.2" y="244.4">MATERIAL:</text>
<text x="271.3" y="252">ACABADO SUPERFICIAL:</text>
<text x="271.3" y="254.6">Negro satinado</text>
<text x="271.2" y="259.7">SCALE:</text>
<text x="350.6" y="260.8">DRAWN: Carlos Ruiz Madrigal</text>
<text x="391.2" y="260.6">11/06/2015</text>
<text x="350.6" y="267">CHECKED: Antonio Garcia</text>
<text x="391.2" y="266.7">11/06/2015</text>
<text x="350.6" y="271.4">DWG NO:</text>
<text x="350.8" y="276.9">Id. Ref:</text>
<text x="350.8" y="282.8">REV</text>
<text x="371.2" y="282.9">SIZE</text>
<text x="390.9" y="282.9">SHEET</text>
</g>
</svg>
